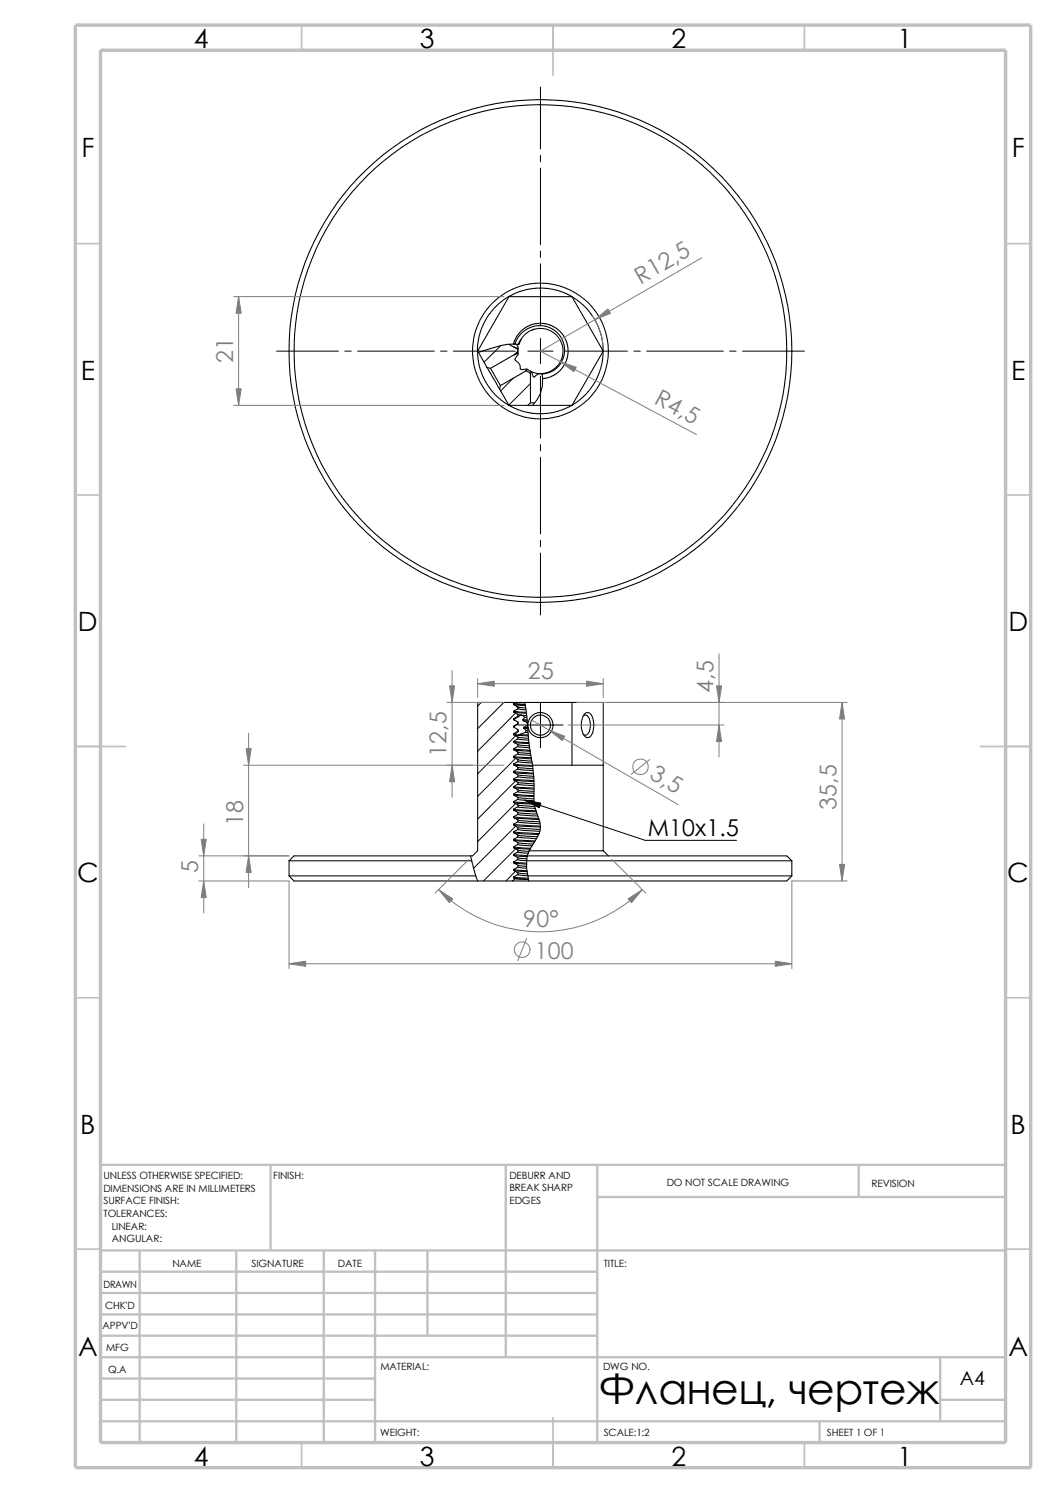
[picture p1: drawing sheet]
<svg xmlns="http://www.w3.org/2000/svg" width="210mm" height="297mm" viewBox="0 0 210 297" stroke-linecap="round" stroke-linejoin="round" font-family="sans-serif">
<g fill="none" stroke="#c0c0c0" stroke-width=".34">
<path d="M60 5v5M110 5v10M160 5v5M15 48.5h5M200 48.5h5M15 98.5h5M200 98.5h5M15 148.5h10M195 148.5h10M15 198.5h5M200 198.5h5M15 248.5h5"/>
<path d="M200 248.5h5M60 287v5M110 282v10M160 287v5"/>
</g>
<g fill="none" stroke="#c0c0c0" stroke-width=".47">
<path d="M53.8 231.7v17.1M100.6 231.7v38.3M118.8 231.7v55.3M118.8 238.1h81.2M170.8 231.7v6.4M200 231.7h-180v55.3M20 257.2h98.8M20 253h98.8M20 248.8h180M27.8 248.8v38.2M47 248.8v38.2M64.4 248.8v38.2"/>
<path d="M74.6 248.8v38.2M85 248.8v16.9M20 261.5h98.8M20 270h180M20 265.7h98.8M20 278.5h54.6M20 274.2h54.6M187 278.5h13M187 270v12.7M20 282.7h180M163 282.7v4.3"/>
</g>
<path d="M15 5h190v287h-190zM20 10h180v277h-180z" fill="none" stroke="#c0c0c0" stroke-width=".68" stroke-linecap="butt"/>
<g fill="none" stroke="#000" stroke-width=".21">
<path d="M101.2 59l2-1 1.6-.4 1.8-.3h1.6l3 .6 2.5 1.1M101.2 59l-2 1.4-1.3 1.3-1.1 1.5-1 2-.6 2-.2 2.6M101.2 59h12.5M101.2 59l-6.2 10.8M113.7 59l1.7 1.2 1 .9 1.2 1.4 .9 1.4 1.1 3 .4 3M113.7 59l6.3 10.8M95 69.9l.3 2.8 1.1 3 .9 1.4 1.2 1.5 1 .9 1.7 1.1M95 69.8l.2 .3M95.2 70.1l1.7 3M96.9 73.1l2.5 4.3M96.9 73.1l.6 .2M97.5 73.3l2 3.4"/>
<path d="M99.4 77.4l1.8 3.2M99.5 76.7l5.2-3 .8 .6v5.8M99.5 76.7l-.1 .7M101.2 68.5l1.8 1v.6l-5.5 3.2M102.2 68.5l.5-1.4 .9-1.2 1.1-.9 1.7-.6 1.4-.1 1.7 .4 1 .5 1.2 1.1 .9 1.4 .3 1.1 .1 1.3-.4 1.8-1 1.6-1.1 1-1.5 .6-1.1 .2M102.2 68.5h.2a5 5 0 0 1 7-3.3 5 5 0 0 1 1.9 7.5 4.6 4.6 0 0 1-3.5 1.7M102.2 68.5a15.5 15.5 0 0 0-5.3 1.1l-1.7 .5M102.2 69.1l.8 .2M102.4 68.5h.6M102.7 68.5l.3 .5v.3M103 70.3l-.8 .3M103 70.3v.3l-.1 .1a.8 .8 0 0 0-.4 1 1.84 1.84 0 0 1 1 1.7l.2 .1h1.2"/>
<path d="M103 69.3v1M103 68.5h.2M103.6 67.6l-.4 .9M103.6 67.6a4.5 4.5 0 0 1 7.7-.1 4.5 4.5 0 0 1-3.5 6.8v.1M103.6 67.6l-.6 .9M104.9 73.5l-.5 .4M104.9 73.5l.7 .4M105.5 73.9l1.1 .4h.9M105.6 73.9l-.1 .6M105.6 73.9l.1 .1 .3 .9 .3 .1 .7-.6 .5-.1M106.2 65.5l-.4 .1M107.5 74.3h.2"/>
<path d="M107.7 74.3h.2M107.8 74.4l.1 .9M107.9 75.3a6.7 6.7 0 0 1-2 5.3M107.9 74.3h-.2M110.9 72.8l-.1 .1M119.9 69.8l-.1 1.7-.3 1.7-1.1 2.7-1.7 2.3-1.8 1.7-1.2 .7M120 69.8l-6.3 10.8M101.2 80.6l2.6 1.2 2.8 .5h1.6l1.7-.2 1.9-.6 1.9-.9M101.2 80.6h3.8M105 80.6h.9M105.5 80.1h.8M105.5 80.1l-.5 .5"/>
<path d="M105.9 80.6h7.8M102 139.7h-7v29.5l-1 1.1h-.4M102 139.7l.2 .3M102 139.7h2.4M102.2 140l2.2 .2M102.2 140v.2M102.2 140h.1M102.2 140l2.2 .1M104.4 139.7l.4 3.2a53.7 53.7 0 0 0 1.1 9.3M104.4 139.7h15.6v29.5M113.7 139.7v12.5M102.2 150.5l3.5 .2"/>
<path d="M102.2 146.2l.8 .4M102.2 150.7l.8 .4M102.2 152l3.7 .3M102.2 141.5l2.4 .2M102.2 149l3.2 .3M102.2 149.1l.8 .5M102.2 156.7l.8 .4M102.2 158.2l.8 .4M102.2 152v.1l.8 .5M102.2 140.2l.5 .3M102.2 155.2l.8 .4M102.2 153.7l.8 .4"/>
<path d="M102.2 159.5v.1l.8 .5M102.2 147.7l.8 .4M102.2 149v.1M102.2 146v.2M102.2 146h.3M102.2 147.5v.2M102.2 150.5v.2M102.2 155v.2M102.2 158v.2M102.2 156.5v.2M102.2 153.5v.2M102.2 141.5v.1l.8 .5"/>
<path d="M102.2 143v.2l.8 .4M102.2 144.5v.2l.8 .4v.4M102.2 143h.1M102.2 144.5h.1M102.2 155l4 .3M102.2 158l4 .3M102.2 153.5l3.9 .3M102.2 159.5l4.1 .3M102.2 147.5l3 .2M102.2 156.5l4 .3M102.2 149.2l3.2 .2M102.2 158.2l4 .3"/>
<path d="M102.2 155.2l4 .3M102.2 146.2l2.9 .2M102.2 150.7l3.5 .3M102.2 152.2l3.7 .2M102.2 140.2l2.3 .2M102.2 141.7l2.5 .2M102.2 153.7l3.9 .3M102.2 159.7l4.1 .3M102.2 147.7l3 .2M102.2 156.7l4 .3M102.2 144.5v.2M102.3 143v.2l.2 .1"/>
<path d="M102.5 146l.3 .3 .5-.2M102.7 140.5l.9 .3M102.7 140.5l.3 .3M103 140.8h.6M103 141l1.6 .2M103 146.6l2.1 .3M103 157.1l3.2 .3M103 158.6l3.2 .3M103 154.5l3.2 .3M103 154.1l3.2 .3M103 147l2.1 .2M103 157.5l3.2 .3"/>
<path d="M103 148.5l2.3 .3M103 150l2.6 .3M103 153l-.8 .5M103 151.5l-.8 .5M103 141l-.8 .5M103 148.5l-.8 .5M103 154.5l-.8 .5M103 156l-.8 .5M103 159l-.8 .5M103 150l-.8 .5M103 147l-.8 .5M103 157.5l-.8 .5"/>
<path d="M103 142.1l.6 .1M103 142.5l-.8 .5M103 144l-.8 .5M103 145.5l-.8 .5M103 145.2v.3M103 143.6v.4M103 142.5l.2 .1M103 140.8v.2M103 142.1v.4M103 146.6v.4M103 148.1v.4M103 149.6v.4"/>
<path d="M103 151.1v.4M103 152.6v.4M103 154.1v.4M103 155.6v.4M103 157.1v.4M103 158.6v.4M103 145.5h.1M103 143.6h.1M103 144h.1M103 151.5l2.8 .3M103 148.1l2.3 .3M103 149.6l2.5 .3"/>
<path d="M103 151.1l2.7 .3M103 153l3 .3M103 152.6l.7 .2 2.3 .1M103 155.6l3.2 .3M103 156l3.2 .3M103 159l3.2 .3M103 145.5l-.5 .5M103.2 142.6l-.9 .4M103.3 146.1l1.7 .1M103.6 140.8h.9M103.6 142.2l-.4 .4M103.6 142.2l.1 .1"/>
<path d="M103.7 142.3h1M103.7 142.3l.7 .4M104 143.2l.1 .2M104 143.2h.8M104.1 143.4l.8 .4M104.1 143.4h.8M104.1 144.9l.6 .4M104.1 144.9h.8M104.2 144.7l-.1 .2M104.2 144.7h.7M104.4 142.7l-.4 .5M104.4 142.7h.4"/>
<path d="M104.5 145.7l-1.2 .4M104.5 145.7l.5 .1M104.7 145.3l-.2 .4M104.7 145.3l.3 .1M104.9 144.3l-.7 .4M105.9 152.2h7.8M105.9 152.2l.3 2.6v2.5a8.9 8.9 0 0 0 .7 4.8 4.4 4.4 0 0 1-.3 5l-1.4 2.1M113.7 152.2h6.3M116 142.5a.74 .74 0 0 1 .8-.2 .74 .74 0 0 1 .4 .7 3.1 3.1 0 0 1-.6 3.2h-.4l-.2-.1M116.3 142a.87 .87 0 0 1 1.4 .5 4.1 4.1 0 0 1-.4 4.1 .93 .93 0 0 1-1.4-.7 4.2 4.2 0 0 1 .4-3.9zM57.5 171.2h36.3M57.5 174.2h37.1"/>
<path d="M57.5 174.2l1 1.1h36.5M57.5 171.2v3M93.6 170.3h-35.1l-1 .9M93.6 170.3l.2 .9M93.8 171.2l.8 3M94.6 174.2l.4 1.1M95 175.3h7M102 175.3h3.2M102.2 173l2.6 .2M102.2 170v.1l.8 .5M102.2 171.4l2.5 .3M102.2 165.5v.2l.8 .4"/>
<path d="M102.2 162.5v.1l.8 .5M102.2 167.2l.8 .4M102.2 171.7l.8 .4M102.2 164.2l.8 .4M102.2 170l2.7 .2M102.2 168.7l.8 .4M102.2 161.2l.8 .4M102.2 173v.1l.8 .5M102.2 161v.2M102.2 167v.2M102.2 164v.2M102.2 171.4v.3"/>
<path d="M102.2 168.5v.2M102.2 174.5v.2M102.2 174.7l.2 .1M102.2 174.5l2.9 .2M102.2 165.5l5 .3M102.2 164l5.3 .3M102.2 167l4.2 .3M102.2 161l4.4 .3M102.2 162.5l4.9 .3M102.2 168.5l3.3 .2M102.2 170.2l2.7 .2M102.2 171.7l2.5 .2"/>
<path d="M102.2 168.7l3.2 .3M102.2 173.2l2.7 .2M102.2 174.7l2.9 .2M102.2 164.2l5.3 .3M102.2 162.7l5 .3M102.2 165.7l4.9 .3M102.2 167.2l4.1 .3M102.2 161.2l4.5 .3M102.4 174.8l2.7 .2M102.4 174.8l-.4 .5M103 160.5l3.5 .3M103 162l4 .3"/>
<path d="M103 169.5l2.1 .3M103 160.1l3.4 .3M103 164.6l4.4 .4M103 163.5l-.8 .5M103 172.5l-.8 .5M103 162l-.8 .5M103 168l-.8 .5M103 171l-.8 .4M103 166.5l-.8 .5M103 169.5l-.8 .5M103 160.5l-.8 .5M103 165l-.8 .5"/>
<path d="M103 174l-.8 .5M103 160.1v.4M103 161.6v.4M103 163.1v.4M103 164.6v.4M103 166.1v.4M103 167.6v.4M103 169.1v.4M103 170.6v.4M103 172.1v.4M103 173.6v.4M103 166.1l.8 .2 3.1 .2"/>
<path d="M103 170.6l1.8 .3M103 163.5l.8 .2 3.6 .2M103 168l2.8 .3M103 161.6l3.8 .4M103 172.5l1.7 .2M103 171l1.7 .2M103 172.1l1.7 .2M103 163.1l.7 .2 3.7 .2M103 165l4.4 .4M103 174l1.9 .2M103 167.6l3 .3M103 169.1l2.2 .3"/>
<path d="M103 173.6l1.9 .3M103 166.5l3.7 .3M104.7 171.2v1.6l.3 1.4M104.7 171.2h52.8M104.9 170.3h51.6l1 .9M104.9 170.3l-.2 .9M105 174.2h52.5M105 174.2l.2 1.1M105.2 169.2h14.8M105.2 169.2l-.3 1.1M120 169.2l1 1.1M157.5 174.2l-1 1.1h-51.3"/>
<path d="M157.5 171.2v3"/>
<circle cx="107.5" cy="69.8" r="49"/>
<circle cx="107.5" cy="69.8" r="50"/>
<circle cx="107.5" cy="69.8" r="13.5"/>
<circle cx="107.5" cy="144.2" r="2"/>
<circle cx="107.5" cy="144.2" r="2.49"/>
</g>
<g fill="none" stroke="#000" stroke-width=".2">
<path d="M107.5 17.3v12.3M107.5 30.9v1.3M107.5 33.4v15.3M107.5 50v1.2M107.5 52.5v12.3M55 69.8h12.3M68.6 69.8h1.2M71.1 69.8h15.3M87.6 69.8h1.3M90.2 69.8h12.3M99.6 68.8l-3.3 3.3M102.1 75.2l-2.5 2.6"/>
<path d="M103 69.8l-.7 .8M105 69.8h5M105.5 76.3l-4.3 4.3M107.5 67.3v5M107.5 74.8v12.4M112.5 69.8h12.3M126.1 69.8h1.2M128.6 69.8h15.2M145.1 69.8h1.3M147.7 69.8h12.3M107.5 88.4v1.3M107.5 91v15.2"/>
<path d="M107.5 107.5v1.3M107.5 110v12.3M95.7 139.7l-.7 .8M100.2 139.7l-5.2 5.2M107.5 139.7v9.1M102.5 141.9l-7.5 7.5M102.5 146.4l-7.5 7.5M102.5 150.9l-7.5 7.5M102.5 155.4l-7.5 7.5M102.5 159.9l-7.5 7.5M103 144.2h9M104.3 159.2l24 8h18.2"/>
<path d="M102.5 173.4l-1.9 1.9M102.5 164.4l-8.3 8.3M102.5 168.9l-6.4 6.4"/>
</g>
<g fill="none" stroke="#808080" stroke-width=".2">
<path d="M46.5 59h53.7M47.5 59v21.6M139.5 51.3l-32 18.5 31 16.6M117.8 62.7a12.6 12.6 0 0 1 2.1 6.1M46.5 80.6h53.7M88.9 139.7h11.3M89.9 133.4v25.2M95 136h25M95 135v3.8M114.7 139.7h53.8M120 135v3.8M143 130.1v20.5"/>
<path d="M167.5 139.7v35.6M48.4 152.2h51.8M49.4 145.9v30.7M105.7 143.3l29.2 16.8M113 144.2h31M129.2 151.1l-3.7 3M39.5 175.3h18v17.4M39.5 170.3h18M40.5 163.9v17.7M87.2 177a28.6 28.6 0 0 0 40.5 0M93.3 170.9l-6.8 6.8M121.7 170.9l6.7 6.8"/>
<path d="M168.5 175.3h-11v17.4M57.5 191.7h100M104.7 186.7l-1.7 4.4"/>
<circle cx="127.4" cy="152.6" r="1.56"/>
<circle cx="103.9" cy="188.9" r="1.56"/>
</g>
<g fill="#808080" stroke="#808080" stroke-width=".2">
<path d="M46.9 77.3h1.1l-.5 3.3z"/>
<path d="M111.5 72l3.1 1.1-.5 .9z"/>
<path d="M47.5 59l.5 3.3h-1.1z"/>
<path d="M118.3 63.6l2.6-2.1 .5 .9z"/>
<path d="M95 136l3.3-.5v1z"/>
<path d="M167.5 139.7l.5 3.3h-1z"/>
<path d="M40.5 175.3l.5 3.3h-1z"/>
<path d="M40 167h1l-.5 3.3z"/>
<path d="M154.2 191.2l3.3 .5-3.3 .5z"/>
<path d="M57.5 191.7l3.3-.5v1z"/>
<path d="M87.2 177l2.8 1.8-.6 .8z"/>
<path d="M124.9 178.8l2.8-1.8-2.1 2.6z"/>
<path d="M48.9 148.9h1.1l-.6 3.3z"/>
<path d="M49.4 170.3l.6 3.3h-1.1z"/>
<path d="M89.9 152.2l.5 3.3h-1z"/>
<path d="M89.4 136.4h1l-.5 3.3z"/>
<path d="M143 144.2l.5 3.3h-1z"/>
<path d="M142.5 136.4h1l-.5 3.3z"/>
<path d="M167 172h1l-.5 3.3z"/>
<path d="M116.7 135.5l3.3 .5-3.3 .5z"/>
<path d="M109.2 145.2l3.1 1.3-.5 .8z"/>
</g>
<path d="M104.3 159.2l3.3 .6-.3 .9z" fill="#000" stroke="#000" stroke-width=".2"/>
<text font-size="8.5" x="119" y="279.3">Фланец, чертеж</text>
<g font-size="5.3">
<text x="38.5" y="9.6">4</text>
<text x="83.5" y="9.6">3</text>
<text x="133.5" y="9.6">2</text>
<text x="178.5" y="9.6">1</text>
<text x="16.2" y="31.3">F</text>
<text x="201.2" y="31.3">F</text>
<text x="16" y="75.6">E</text>
<text x="201.1" y="75.6">E</text>
<text x="15.5" y="125.6">D</text>
<text x="200.6" y="125.6">D</text>
<text x="15.3" y="175.6">C</text>
<text x="200.3" y="175.6">C</text>
<text x="16" y="225.6">B</text>
<text x="201" y="225.6">B</text>
<text x="15.5" y="269.8">A</text>
<text x="200.5" y="269.8">A</text>
<text x="38.5" y="291.6">4</text>
<text x="83.5" y="291.6">3</text>
<text x="133.5" y="291.6">2</text>
<text x="178.5" y="291.6">1</text>
</g>
<g font-size="4.6" fill="#808080">
<text x="127.4" y="56.6" transform="rotate(-30 127.4 56.6)">R12,5</text>
<text x="46.4" y="72.2" transform="rotate(-90 46.4 72.2)">21</text>
<text x="129.9" y="80.1" transform="rotate(28 129.9 80.1)">R4,5</text>
<text x="105" y="135.1">25</text>
<text x="141.9" y="137.8" transform="rotate(-90 141.9 137.8)">4,5</text>
<text x="88.8" y="150.6" transform="rotate(-90 88.8 150.6)">12,5</text>
<text x="128.9" y="154.9" transform="rotate(30 128.9 154.9)">3,5</text>
<text x="166.4" y="161.1" transform="rotate(-90 166.4 161.1)">35,5</text>
<text x="48.3" y="164.3" transform="rotate(-90 48.3 164.3)">18</text>
<text x="39.4" y="173.7" transform="rotate(-90 39.4 173.7)">5</text>
<text x="104.1" y="184.4">90°</text>
<text x="106.3" y="190.7">100</text>
</g>
<text font-size="4.6" x="128.8" y="166.2">М10х1.5</text>
<text font-size="3.9" x="190.9" y="275.5">A4</text>
<g font-size="2">
<text x="20.6" y="234.6">UNLESS OTHERWISE SPECIFIED:</text>
<text x="20.6" y="237.1">DIMENSIONS ARE IN MILLIMETERS</text>
<text x="20.6" y="239.6">SURFACE FINISH:</text>
<text x="54.4" y="234.6">FINISH:</text>
<text x="101.3" y="239.5">EDGES</text>
<text x="101.3" y="234.5">DEBURR AND</text>
<text x="101.3" y="237">BREAK SHARP</text>
<text x="132.6" y="236">DO NOT SCALE DRAWING</text>
<text x="173.3" y="236.2">REVISION</text>
<text x="20.6" y="242.1">TOLERANCES:</text>
<text x="22.2" y="244.6">LINEAR:</text>
<text x="22.2" y="247.1">ANGULAR:</text>
<text x="50" y="252">SIGNATURE</text>
<text x="67.2" y="252">DATE</text>
<text x="120.1" y="252">TITLE:</text>
<text x="20.6" y="256.2">DRAWN</text>
<text x="34.3" y="252.1">NAME</text>
<text x="20.9" y="260.4">CHK'D</text>
<text x="20.4" y="264.5">APPV'D</text>
<text x="21.1" y="268.8">MFG</text>
<text x="21.5" y="273.1">Q.A</text>
<text x="75.6" y="272.5">MATERIAL:</text>
<text x="119.9" y="272.5">DWG NO.</text>
<text x="75.6" y="285.6">WEIGHT:</text>
<text x="120.1" y="285.6">SCALE:1:2</text>
<text x="164.5" y="285.6">SHEET 1 OF 1</text>
</g>
</svg>
